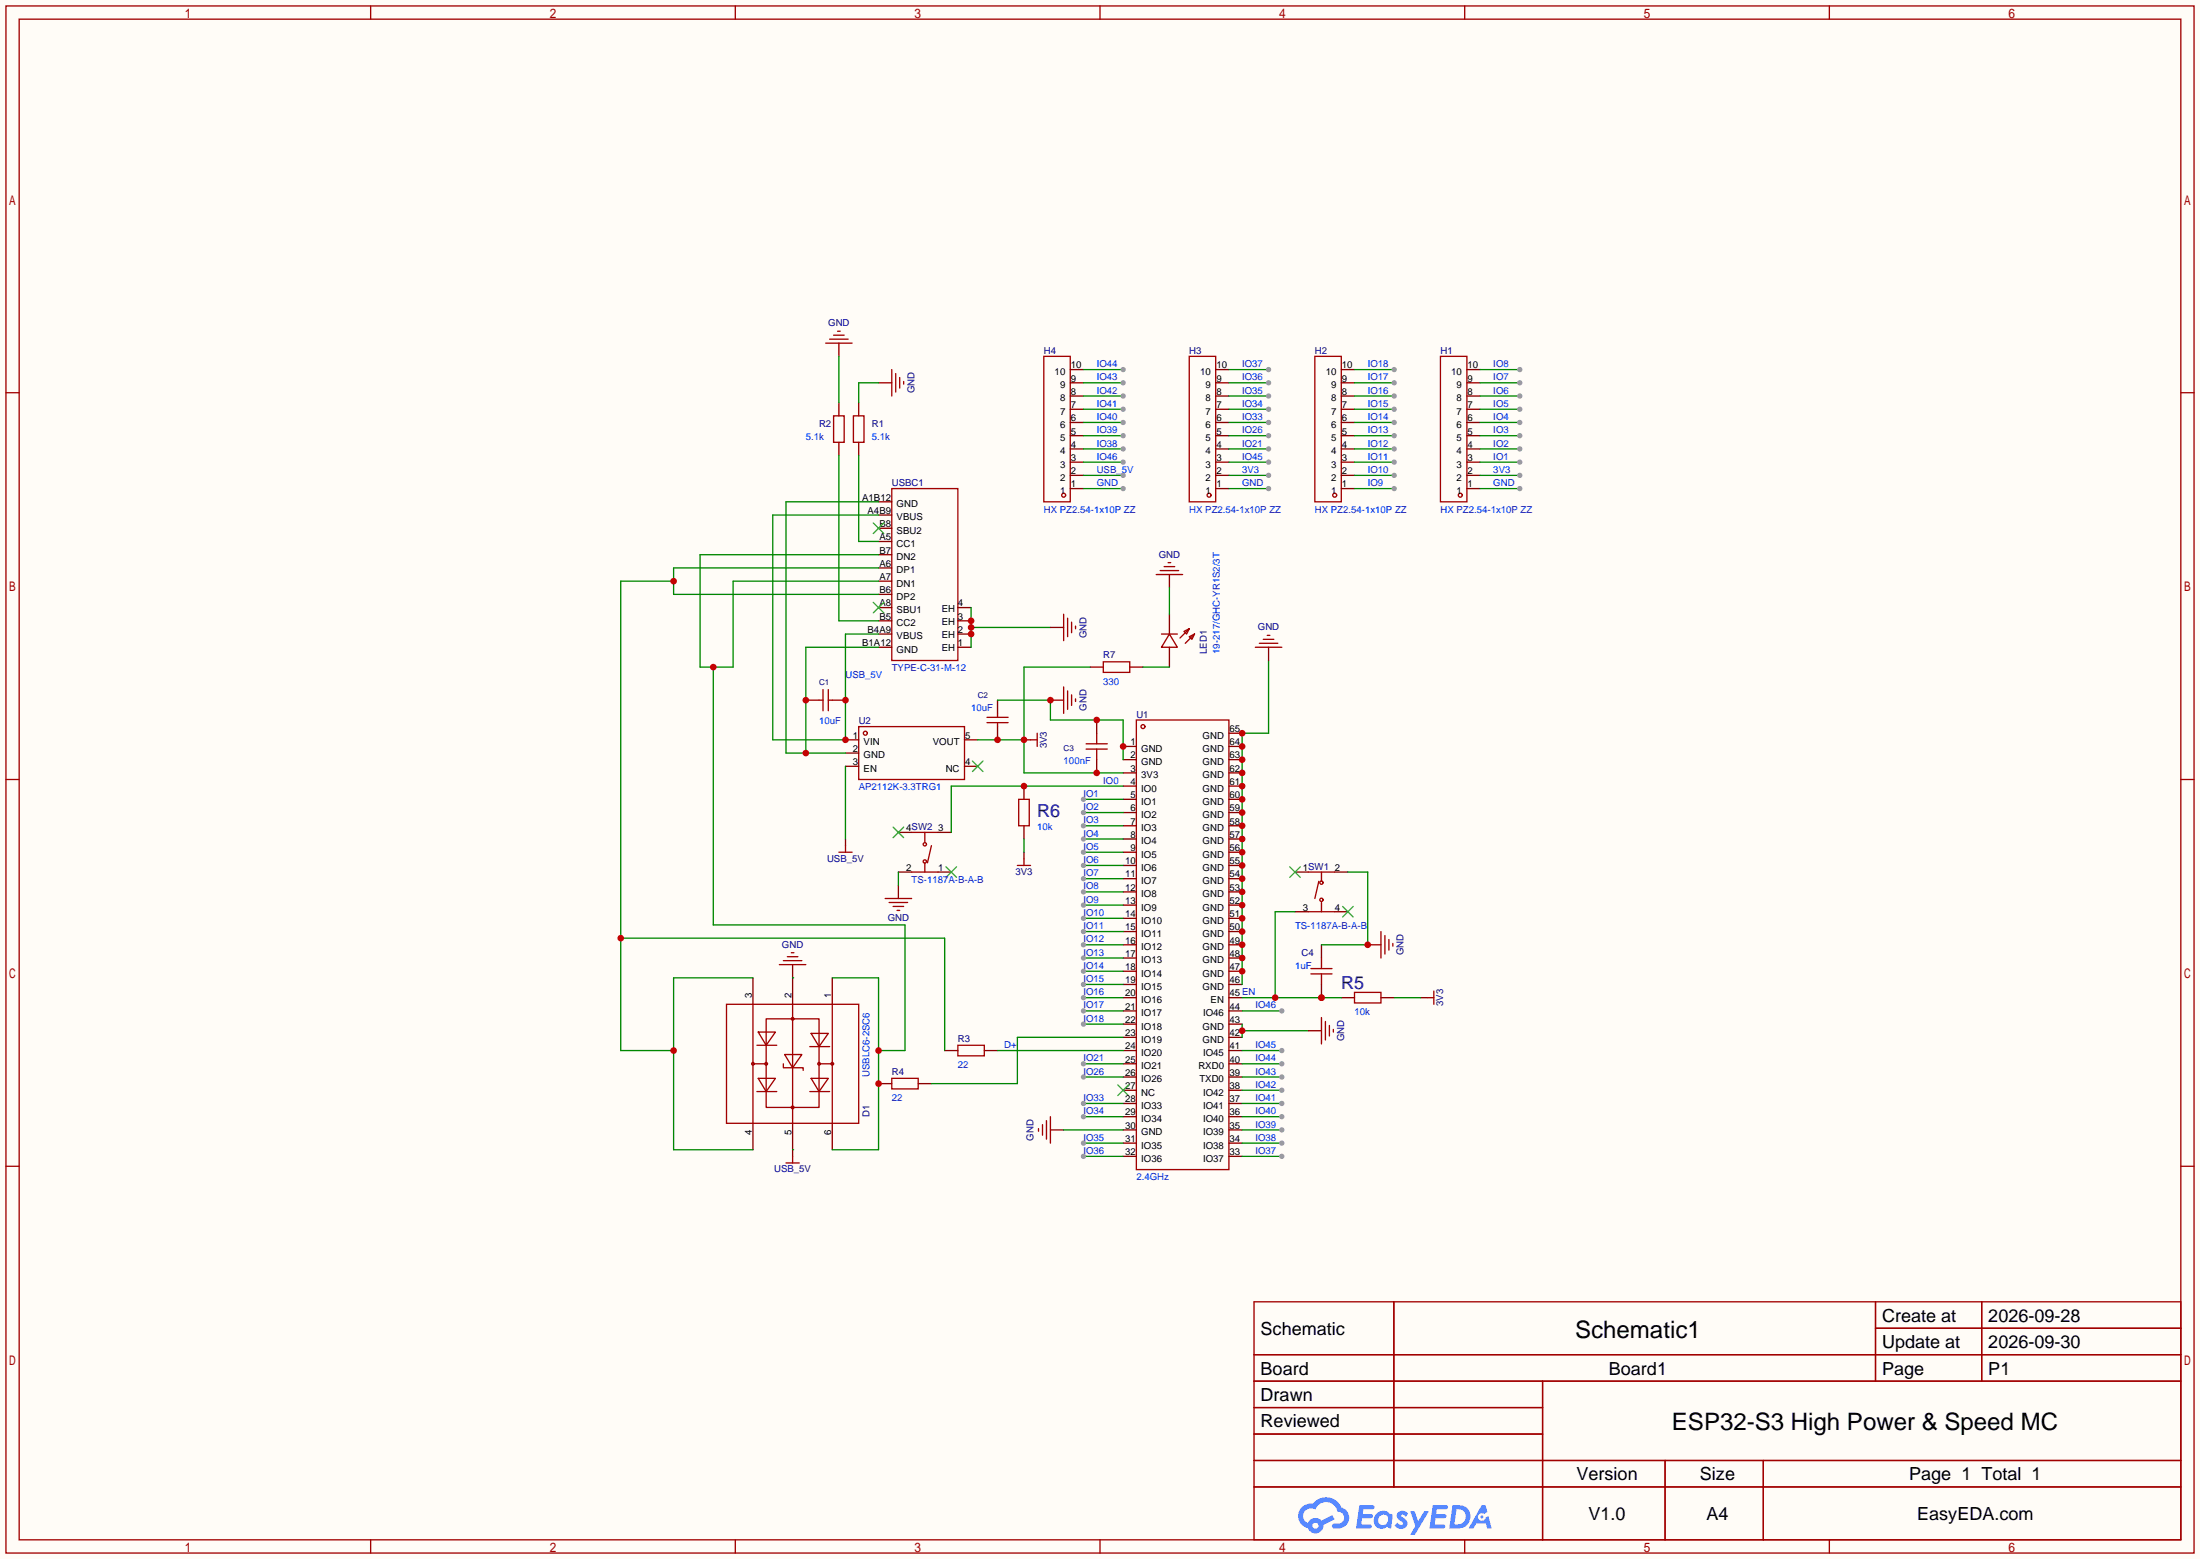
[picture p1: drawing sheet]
<svg xmlns="http://www.w3.org/2000/svg" width="423mm" height="299mm" viewBox="0 0 423 299" stroke-linecap="round" stroke-linejoin="round" font-family="sans-serif">
<path d="M0 0h422.7v299.5h-422.7z" fill="#fffcf7"/>
<g fill="none" stroke="#a10000" stroke-width=".25">
<path d="M1.1 1.1h420.4v297.2h-420.4zM3.7 3.7h415.3v292.1h-415.3zM71.2 1.1v2.6M141.3 1.1v2.6M211.3 1.1v2.6M281.4 1.1v2.6M351.5 1.1v2.6M1.1 75.4h2.6M419 75.4h2.5M1.1 149.7h2.6M419 149.7h2.5M1.1 224h2.6"/>
<path d="M419 224h2.5M240.9 250.1h178.1v45.7h-178.1zM267.8 250.1v35.5M360.3 250.1v15.2M360.3 255.1h58.7M380.7 250.1v15.2M240.9 260.2h178.1M240.9 265.3h178.1M240.9 270.4h55.5M240.9 275.5h55.5M296.4 265.3v30.5M71.2 295.8v2.5"/>
<path d="M141.3 295.8v2.5M211.3 295.8v2.5M240.9 280.5h178.1M240.9 285.6h178.1M281.4 295.8v2.5M319.9 280.5v15.3M338.8 280.5v15.3M351.5 295.8v2.5"/>
</g>
<g fill="#5487ff">
<path d="M268.7 290.5a1.3 1.3 0 0 1 1.8 .2l-.4 .7a.54 .54 0 0 0-.9-.3l.1 .2a1.58 1.58 0 0 1 1.1 1.6 1.43 1.43 0 0 1-2.5 .2l.5-.6a.64 .64 0 0 0 .5 .4 .64 .64 0 0 0 .7-.2l-.2-.3a1.35 1.35 0 0 1-.9-1.8z"/>
<path d="M270.9 290.3h.9l.6 1.9 1.2-1.9h.9l-2.7 4.5h-.9l1-1.7z"/>
<path d="M261.2 289.1h1.6a1.31 1.31 0 0 1 1.2 .2 .4 .4 0 0 1-.3 .6h-1.8l-.1 .9h1.6a.4 .4 0 0 1 .4 .5 .4 .4 0 0 1-.4 .3h-1.7l-.2 1.2h.8a1.23 1.23 0 0 1 1.2 .2 .39 .39 0 0 1-.3 .6h-2.7z"/>
<path d="M275.3 289.1h1.6a1.32 1.32 0 0 1 1.2 .2 .39 .39 0 0 1-.3 .6h-1.8l-.1 .9h1.6a.4 .4 0 0 1 .4 .5 .4 .4 0 0 1-.4 .3h-1.7l-.2 1.2h.8a1.23 1.23 0 0 1 1.2 .2 .39 .39 0 0 1-.3 .6h-2.7z"/>
<path d="M284.7 289.1h.7l.3 1.4-.6 .3a.75 .75 0 0 0-1.1 .3 .75 .75 0 0 0 .5 1.1 .75 .75 0 0 0 .9-.7l.5-.3 .7 2.4h-.9l-.2-1h-1.9l-.5 1h-.9z"/>
<path d="M279.1 289.1l-.7 4.5h1.5a2.27 2.27 0 0 0 2.6-2.3 2.27 2.27 0 0 0-2.7-2.2zM279.8 289.9a1.5 1.5 0 0 1 1.8 1.5 1.5 1.5 0 0 1-1.9 1.4h-.3z"/>
<path d="M264.5 290.7a1.6 1.6 0 0 0-.4 2.2 1.6 1.6 0 0 0 2.2 .5l.2-.2 .8 .4 .3-2.5-.2-.3h-.5a1.58 1.58 0 0 0-2.4-.1zM265.1 291.3a.99 .99 0 0 1 1.6 .3 .99 .99 0 0 1-.9 1.3 .94 .94 0 0 1-1-.5 .94 .94 0 0 1 .3-1.1z"/>
<path d="M250.1 289.5a2.37 2.37 0 0 0 1.2 4 1.54 1.54 0 0 0 1.7 1 1.54 1.54 0 0 0 1.3-1.6l2.1-1.1-.5-.8-2 1.1a1.57 1.57 0 0 0-2.6 .5 1.5 1.5 0 0 1-.8-2.1 1.5 1.5 0 0 1 2.2-.5 2.23 2.23 0 0 1 2.3-1.5 2.23 2.23 0 0 1 2 1.9 1.16 1.16 0 0 1 1.2 1 1.16 1.16 0 0 1-1.1 1.3h-.6a.47 .47 0 0 0-.6 .4 .47 .47 0 0 0 .4 .5 2.19 2.19 0 0 0 2.4-.8 2.19 2.19 0 0 0 .1-2.5l-1.1-.8a3.2 3.2 0 0 0-5.5-.7l-1.1 .1zM252.1 293.1a.6 .6 0 0 1 1.2 0 .6 .6 0 0 1-1.2 0z"/>
<circle cx="284.7" cy="291.4" r=".28"/>
</g>
<g fill="none" stroke="#a10000" stroke-width=".25">
<path d="M160.1 79.9h2.1v5.1h-2.1zM164 79.9h2v5.1h-2zM200.5 68.5h5.1v27.9h-5.1zM228.5 68.5h5.1v27.9h-5.1zM252.6 68.5h5.1v27.9h-5.1zM276.7 68.5h5.1v27.9h-5.1zM171.3 93.9h12.7v33h-12.7zM157.4 134.5h.7M158.1 132.5v4M159.1 132.5v4M159.1 134.5h.8M165 139.6h20.3v10.1h-20.3z"/>
<path d="M189.6 138.8h4.1M189.6 137.8h4.1M191.6 137v.8M191.6 138.8v.8M212 127.1h5v2.1h-5zM218.3 138.3h17.8v86.4h-17.8zM223.1 121.8h3.1M224.7 121.8l1.5 2.5h-3.1zM227.5 121.3l1-.5-.5 1zM228.5 122.3l1-.5-.5 1zM228.5 120.8l-1.8 1.8M229.5 121.8l-1.8 1.8"/>
<path d="M175.1 159.9h5.1M177.7 159.9v1.8M195.7 153.5h2v5.1h-2zM208.7 143.9h4M208.7 142.9h4M210.7 140.8v2.1M210.7 143.9v2M175.1 167.5h5.1M177.7 165.7v1.8M178.9 162.4l-.7 3.3M251.3 167.5h5.1M251.3 175.1h5.1"/>
<path d="M253.4 169.3l-.8 3.3M253.9 167.5v1.8M253.9 173.4v1.7M139.6 192.9h25.4v22.9h-25.4zM144.7 192.9v22.9M145.7 198.2h3.3l-1.8 2.6zM147.2 195.7h10.2v17h-10.2zM152.3 192.9v22.9M155.8 198.5h3.3l-1.7 2.5zM159.9 192.9v22.9M260.2 190.6h5.1v2.1h-5.1zM144.7 204.3h2.5"/>
<path d="M145.4 209.7h3.8M145.4 200.8h3.8M145.7 207.1h3.3l-1.8 2.6zM150.5 204.3v.8h3.8v.5M150.7 202.6h3.4l-1.8 2.5zM155.6 201h3.8M155.6 209.7h3.8M155.8 207.1h3.3l-1.7 2.6zM157.4 204.3h2.5M171.3 207.1h5.1v2.1h-5.1zM184 200.8h5.1v2h-5.1z"/>
<circle cx="204.3" cy="95.1" r=".38"/>
<circle cx="232.3" cy="95.1" r=".38"/>
<circle cx="256.4" cy="95.1" r=".38"/>
<circle cx="280.5" cy="95.1" r=".38"/>
<circle cx="219.6" cy="139.6" r=".38"/>
<circle cx="166.2" cy="140.8" r=".38"/>
<circle cx="177.7" cy="165.5" r=".32"/>
<circle cx="177.7" cy="162.2" r=".32"/>
<circle cx="253.9" cy="172.8" r=".32"/>
<circle cx="253.9" cy="169.5" r=".32"/>
<circle cx="152.3" cy="195.7" r=".25"/>
<circle cx="144.7" cy="204.3" r=".25"/>
<circle cx="147.2" cy="204.3" r=".25"/>
<circle cx="152.3" cy="212.7" r=".25"/>
<circle cx="157.4" cy="204.3" r=".25"/>
<circle cx="159.9" cy="204.3" r=".25"/>
</g>
<g fill="none" stroke="#870000" stroke-width=".25">
<path d="M161.2 77.3v2.6M165 77.3v2.6M205.6 78.6h2.6M205.6 76.1h2.6M205.6 73.5h2.6M205.6 71h2.6M233.6 78.6h2.5M233.6 76.1h2.5M233.6 73.5h2.5M233.6 71h2.5M257.7 78.6h2.5M257.7 76.1h2.5"/>
<path d="M257.7 73.5h2.5M257.7 71h2.5M281.8 78.6h2.6M281.8 76.1h2.6M281.8 73.5h2.6M281.8 71h2.6M161.2 85v2.5M165 85v2.5M168.8 96.4h2.5M168.8 98.9h2.5M205.6 93.9h2.6M205.6 91.3h2.6"/>
<path d="M205.6 88.8h2.6M205.6 86.2h2.6M205.6 83.7h2.6M205.6 81.2h2.6M233.6 93.9h2.5M233.6 91.3h2.5M233.6 88.8h2.5M233.6 86.2h2.5M233.6 83.7h2.5M233.6 81.2h2.5M257.7 93.9h2.5M257.7 91.3h2.5"/>
<path d="M257.7 88.8h2.5M257.7 86.2h2.5M257.7 83.7h2.5M257.7 81.2h2.5M281.8 93.9h2.6M281.8 91.3h2.6M281.8 88.8h2.6M281.8 86.2h2.6M281.8 83.7h2.6M281.8 81.2h2.6M168.8 101.5h2.5M168.8 104h2.5"/>
<path d="M168.8 106.6h2.5M168.8 109.1h2.5M168.8 111.6h2.5M168.8 114.2h2.5M168.8 116.7h2.5M168.8 119.3h2.5M184 116.7h2.6M184 119.3h2.6M224.7 118v3.8M154.8 134.5h2.6M159.9 134.5h2.5M168.8 121.8h2.5"/>
<path d="M168.8 124.3h2.5M184 121.8h2.6M184 124.3h2.6M191.6 134.5v2.5M191.6 139.6v2.5M209.4 128.1h2.6M210.7 138.3v2.5M217 128.1h2.6M224.7 124.3v3.8M162.4 142.1h2.6M162.4 144.7h2.6M162.4 147.2h2.6"/>
<path d="M172.6 159.9h2.5M180.2 159.9h2.6M185.3 142.1h2.5M185.3 147.2h2.5M196.7 151v2.5M196.7 158.6v2.6M210.7 145.9v2.6M215.8 143.4h2.5M215.8 145.9h2.5M215.8 148.5h2.5M215.8 151h2.5M215.8 153.5h2.5"/>
<path d="M215.8 156.1h2.5M215.8 158.6h2.5M236.1 143.4h2.5M236.1 145.9h2.5M236.1 148.5h2.5M236.1 151h2.5M236.1 153.5h2.5M236.1 156.1h2.5M236.1 158.6h2.5M236.1 140.8h2.5M172.6 167.5h2.5M180.2 167.5h2.6"/>
<path d="M215.8 161.2h2.5M215.8 163.7h2.5M215.8 166.2h2.5M215.8 168.8h2.5M215.8 171.3h2.5M215.8 173.9h2.5M215.8 176.4h2.5M215.8 178.9h2.5M236.1 161.2h2.5M236.1 163.7h2.5M236.1 166.2h2.5M236.1 168.8h2.5"/>
<path d="M236.1 171.3h2.5M236.1 173.9h2.5M236.1 176.4h2.5M236.1 178.9h2.5M248.8 167.5h2.5M248.8 175.1h2.5M256.4 167.5h2.6M256.4 175.1h2.6M144.7 187.8v5.1M152.3 187.8v5.1M159.9 187.8v5.1M215.8 181.5h2.5"/>
<path d="M215.8 184h2.5M215.8 186.6h2.5M215.8 189.1h2.5M215.8 191.6h2.5M215.8 194.2h2.5M215.8 196.7h2.5M215.8 199.3h2.5M236.1 181.5h2.5M236.1 184h2.5M236.1 186.6h2.5M236.1 189.1h2.5M236.1 191.6h2.5"/>
<path d="M236.1 194.2h2.5M236.1 196.7h2.5M236.1 199.3h2.5M257.7 191.6h2.5M265.3 191.6h2.5M144.7 215.8v5.1M152.3 215.8v5.1M159.9 215.8v5.1M168.8 208.2h2.5M176.4 208.2h2.5M181.5 201.8h2.5M189.1 201.8h2.5"/>
<path d="M215.8 201.8h2.5M215.8 204.3h2.5M215.8 206.9h2.5M215.8 209.4h2.5M215.8 212h2.5M215.8 214.5h2.5M215.8 217h2.5M215.8 219.6h2.5M236.1 201.8h2.5M236.1 204.3h2.5M236.1 206.9h2.5M236.1 209.4h2.5"/>
<path d="M236.1 212h2.5M236.1 214.5h2.5M236.1 217h2.5M236.1 219.6h2.5M215.8 222.1h2.5M236.1 222.1h2.5"/>
</g>
<g fill="none" stroke="#3c3" stroke-width=".25">
<path d="M167.8 100.5l2 2M167.8 115.7l2 2M169.8 100.5l-2 2M169.8 115.7l-2 2M171.6 158.9l2 2M173.6 158.9l-2 2M186.8 146.2l2 2M188.8 146.2l-2 2M181.7 166.5l2.1 2M183.8 166.5l-2.1 2M247.8 166.5l2 2M249.8 166.5l-2 2"/>
<path d="M257.9 174.1l2.1 2M260 174.1l-2.1 2M214.8 208.4l2 2M216.8 208.4l-2 2"/>
</g>
<path d="M168.8 98.9h-20.3v43.2h13.9v-20.3h6.4" fill="none" stroke="#008700" stroke-width=".25"/>
<g fill="#c00">
<circle cx="162.4" cy="142.1" r=".63"/>
<circle cx="162.4" cy="134.5" r=".63"/>
</g>
<path d="M168.8 96.4h-17.8v48.3h11.4M168.8 124.3h-14v20.4" fill="none" stroke="#008700" stroke-width=".25"/>
<g fill="#c00">
<circle cx="154.8" cy="144.7" r=".63"/>
<circle cx="154.8" cy="134.5" r=".63"/>
</g>
<path d="M161.2 68.5v8.8M168.8 73.5h-3.8v3.8M161.2 87.5v31.8h7.6M165 87.5v16.5h3.8M209.4 128.1h-12.7v20.4h19.1M162.4 147.2v14M187.8 142.1h8.9" fill="none" stroke="#008700" stroke-width=".25"/>
<path d="M161.2 65.9v2.6M168.8 73.5h2.5M196.7 142.1h1.3M162.4 161.2v1.2M196.7 163.7v1.3M272.9 191.6h1.3M152.3 220.9v1.2" fill="none" stroke="#870000" stroke-width=".25"/>
<g fill="none" stroke="#a10000" stroke-width=".25">
<path d="M158.6 65.9h5.1M159.4 65.2h3.5M160.1 64.4h2.1M160.9 63.6h.5M171.3 71v5.1M172.1 71.8v3.5M172.8 72.5v2M173.6 73.3v.5M198 142.1h1.3M199.3 140.8v2.6M161.2 163.7h2.5M162.4 162.4v1.3"/>
<path d="M195.5 166.2h2.5M196.7 165v1.2M274.2 191.6h1.3M275.5 190.4v2.5M151 223.4h2.5M152.3 222.1v1.3"/>
</g>
<g fill="#c00">
<circle cx="191.6" cy="142.1" r=".63"/>
<circle cx="196.7" cy="142.1" r=".63"/>
<circle cx="210.7" cy="148.5" r=".63"/>
</g>
<path d="M201.8 134.5h2.5" fill="none" stroke="#870000" stroke-width=".25"/>
<path d="M204.3 132v5M205.1 132.7v3.6M205.9 133.5v2M206.6 134.2v.5" fill="none" stroke="#a10000" stroke-width=".25"/>
<path d="M191.6 134.5h10.2v3.8h14v7.6" fill="none" stroke="#008700" stroke-width=".25"/>
<g fill="#c00">
<circle cx="201.8" cy="134.5" r=".63"/>
<circle cx="210.7" cy="138.3" r=".63"/>
<circle cx="215.8" cy="143.4" r=".63"/>
</g>
<path d="M186.6 116.7v7.6M186.6 120.5h15.2" fill="none" stroke="#008700" stroke-width=".25"/>
<g fill="#c00">
<circle cx="186.6" cy="121.8" r=".63"/>
<circle cx="186.6" cy="120.5" r=".63"/>
<circle cx="186.6" cy="119.3" r=".63"/>
</g>
<path d="M201.8 120.5h2.5" fill="none" stroke="#870000" stroke-width=".25"/>
<path d="M204.3 118v5.1M205.1 118.7v3.6M205.9 119.5v2M206.6 120.3v.5" fill="none" stroke="#a10000" stroke-width=".25"/>
<path d="M243.7 126.9v13.9h-5.1v48.3" fill="none" stroke="#008700" stroke-width=".25"/>
<g fill="#c00">
<circle cx="238.6" cy="186.6" r=".63"/>
<circle cx="238.6" cy="184" r=".63"/>
<circle cx="238.6" cy="181.5" r=".63"/>
<circle cx="238.6" cy="178.9" r=".63"/>
<circle cx="238.6" cy="176.4" r=".63"/>
<circle cx="238.6" cy="173.9" r=".63"/>
<circle cx="238.6" cy="171.3" r=".63"/>
<circle cx="238.6" cy="168.8" r=".63"/>
<circle cx="238.6" cy="166.2" r=".63"/>
<circle cx="238.6" cy="163.7" r=".63"/>
<circle cx="238.6" cy="161.2" r=".63"/>
<circle cx="238.6" cy="158.6" r=".63"/>
<circle cx="238.6" cy="156.1" r=".63"/>
<circle cx="238.6" cy="153.5" r=".63"/>
<circle cx="238.6" cy="151" r=".63"/>
<circle cx="238.6" cy="148.5" r=".63"/>
<circle cx="238.6" cy="145.9" r=".63"/>
<circle cx="238.6" cy="143.4" r=".63"/>
<circle cx="238.6" cy="140.8" r=".63"/>
</g>
<path d="M243.7 124.3v2.6M201.8 217h2.5" fill="none" stroke="#870000" stroke-width=".25"/>
<path d="M241.2 124.3h5.1M241.9 123.6h3.6M242.7 122.8h2M243.5 122h.5M199.5 216.8v.5M200.3 216v2.1M201 215.3v3.5M201.8 214.5v5.1" fill="none" stroke="#a10000" stroke-width=".25"/>
<path d="M238.6 196.7v2.6M238.6 198h12.7M204.3 217h11.5" fill="none" stroke="#008700" stroke-width=".25"/>
<circle cx="238.6" cy="198" r=".63" fill="#c00"/>
<path d="M251.3 198h2.6" fill="none" stroke="#870000" stroke-width=".25"/>
<path d="M253.9 195.5v5M254.6 196.2v3.6M255.4 197v2M256.2 197.7v.5" fill="none" stroke="#a10000" stroke-width=".25"/>
<path d="M248.8 175.1h-3.8v16.5M238.6 191.6h19.1" fill="none" stroke="#008700" stroke-width=".25"/>
<g fill="#c00">
<circle cx="245" cy="191.6" r=".63"/>
<circle cx="253.9" cy="191.6" r=".63"/>
</g>
<path d="M267.8 191.6h5.1" fill="none" stroke="#008700" stroke-width=".25"/>
<path d="M251.8 186.1h4.1M253.9 184v2.1M253.9 187.1v2" fill="none" stroke="#a10000" stroke-width=".25"/>
<path d="M253.9 181.5v2.5M253.9 189.1v2.5" fill="none" stroke="#870000" stroke-width=".25"/>
<circle cx="253.9" cy="191.6" r=".63" fill="#c00"/>
<path d="M265.3 178.9v5.1M266.1 179.7v3.6M251.8 187.1h4.1M266.8 180.5v2M267.6 181.2v.5" fill="none" stroke="#a10000" stroke-width=".25"/>
<path d="M262.8 181.5h2.5" fill="none" stroke="#870000" stroke-width=".25"/>
<path d="M259 167.5h3.8v14h-8.9" fill="none" stroke="#008700" stroke-width=".25"/>
<circle cx="262.8" cy="181.5" r=".63" fill="#c00"/>
<path d="M215.8 151h-33v8.9" fill="none" stroke="#008700" stroke-width=".25"/>
<circle cx="196.7" cy="151" r=".63" fill="#c00"/>
<path d="M129.4 111.6h-10.1v90.2h10.1M168.8 109.1h-39.4v5.1h39.4M172.6 167.5v2.6M196.7 161.2v2.5M119.3 180.2h62.2v21.6M144.7 187.8h-15.3v33.1h15.3M191.6 201.8h24.2" fill="none" stroke="#008700" stroke-width=".25"/>
<path d="M172.6 170.1v2.5M152.3 185.3v2.5" fill="none" stroke="#870000" stroke-width=".25"/>
<path d="M170.1 172.6h5M170.8 173.4h3.6M171.6 174.1h2M172.3 174.9h.5M149.7 185.3h5.1M150.5 184.5h3.6M151.3 183.8h2M152 183h.5" fill="none" stroke="#a10000" stroke-width=".25"/>
<g fill="#c00">
<circle cx="129.4" cy="111.6" r=".63"/>
<circle cx="119.3" cy="180.2" r=".63"/>
<circle cx="129.4" cy="201.8" r=".63"/>
</g>
<path d="M168.8 106.6h-34.3v21.5h6.3v-16.5h28M137 128.1v49.6h36.9v24.1h-5.1M159.9 187.8h8.9v33.1h-8.9" fill="none" stroke="#008700" stroke-width=".25"/>
<g fill="#c00">
<circle cx="137" cy="128.1" r=".63"/>
<circle cx="168.8" cy="201.8" r=".63"/>
<circle cx="168.8" cy="208.2" r=".63"/>
</g>
<path d="M284.4 93.9h7.6M224.7 112.9v5.1M219.6 128.1h5.1M152.3 187.8h.1M215.8 199.3h-20.3v8.9h-16.6M152.3 220.9h.1" fill="none" stroke="#008700" stroke-width=".25"/>
<path d="M224.7 110.4v2.5" fill="none" stroke="#870000" stroke-width=".25"/>
<path d="M222.1 110.4h5.1M222.9 109.6h3.5M223.6 108.8h2.1M224.4 108.1h.5" fill="none" stroke="#a10000" stroke-width=".25"/>
<circle cx="292" cy="93.9" r=".51" fill="#999"/>
<path d="M284.4 91.3h7.6" fill="none" stroke="#008700" stroke-width=".25"/>
<circle cx="292" cy="91.3" r=".51" fill="#999"/>
<path d="M284.4 88.8h7.6" fill="none" stroke="#008700" stroke-width=".25"/>
<circle cx="292" cy="88.8" r=".51" fill="#999"/>
<path d="M284.4 86.2h7.6" fill="none" stroke="#008700" stroke-width=".25"/>
<circle cx="292" cy="86.2" r=".51" fill="#999"/>
<path d="M284.4 83.7h7.6" fill="none" stroke="#008700" stroke-width=".25"/>
<circle cx="292" cy="83.7" r=".51" fill="#999"/>
<path d="M284.4 81.2h7.6" fill="none" stroke="#008700" stroke-width=".25"/>
<circle cx="292" cy="81.2" r=".51" fill="#999"/>
<path d="M284.4 78.6h7.6" fill="none" stroke="#008700" stroke-width=".25"/>
<circle cx="292" cy="78.6" r=".51" fill="#999"/>
<path d="M284.4 76.1h7.6" fill="none" stroke="#008700" stroke-width=".25"/>
<circle cx="292" cy="76.1" r=".51" fill="#999"/>
<path d="M284.4 73.5h7.6" fill="none" stroke="#008700" stroke-width=".25"/>
<circle cx="292" cy="73.5" r=".51" fill="#999"/>
<path d="M284.4 71h7.6" fill="none" stroke="#008700" stroke-width=".25"/>
<circle cx="292" cy="71" r=".51" fill="#999"/>
<path d="M260.2 93.9h7.6" fill="none" stroke="#008700" stroke-width=".25"/>
<circle cx="267.8" cy="93.9" r=".51" fill="#999"/>
<path d="M260.2 91.3h7.6" fill="none" stroke="#008700" stroke-width=".25"/>
<circle cx="267.8" cy="91.3" r=".51" fill="#999"/>
<path d="M260.2 88.8h7.6" fill="none" stroke="#008700" stroke-width=".25"/>
<circle cx="267.8" cy="88.8" r=".51" fill="#999"/>
<path d="M260.2 86.2h7.6" fill="none" stroke="#008700" stroke-width=".25"/>
<circle cx="267.8" cy="86.2" r=".51" fill="#999"/>
<path d="M260.2 83.7h7.6" fill="none" stroke="#008700" stroke-width=".25"/>
<circle cx="267.8" cy="83.7" r=".51" fill="#999"/>
<path d="M260.2 81.2h7.6" fill="none" stroke="#008700" stroke-width=".25"/>
<circle cx="267.8" cy="81.2" r=".51" fill="#999"/>
<path d="M260.2 78.6h7.6" fill="none" stroke="#008700" stroke-width=".25"/>
<circle cx="267.8" cy="78.6" r=".51" fill="#999"/>
<path d="M260.2 76.1h7.6" fill="none" stroke="#008700" stroke-width=".25"/>
<circle cx="267.8" cy="76.1" r=".51" fill="#999"/>
<path d="M260.2 73.5h7.6" fill="none" stroke="#008700" stroke-width=".25"/>
<circle cx="267.8" cy="73.5" r=".51" fill="#999"/>
<path d="M260.2 71h7.6" fill="none" stroke="#008700" stroke-width=".25"/>
<circle cx="267.8" cy="71" r=".51" fill="#999"/>
<path d="M236.1 93.9h7.6" fill="none" stroke="#008700" stroke-width=".25"/>
<circle cx="243.7" cy="93.9" r=".51" fill="#999"/>
<path d="M236.1 91.3h7.6" fill="none" stroke="#008700" stroke-width=".25"/>
<circle cx="243.7" cy="91.3" r=".51" fill="#999"/>
<path d="M236.1 88.8h7.6" fill="none" stroke="#008700" stroke-width=".25"/>
<circle cx="243.7" cy="88.8" r=".51" fill="#999"/>
<path d="M236.1 86.2h7.6" fill="none" stroke="#008700" stroke-width=".25"/>
<circle cx="243.7" cy="86.2" r=".51" fill="#999"/>
<path d="M236.1 83.7h7.6" fill="none" stroke="#008700" stroke-width=".25"/>
<circle cx="243.7" cy="83.7" r=".51" fill="#999"/>
<path d="M236.1 81.2h7.6" fill="none" stroke="#008700" stroke-width=".25"/>
<circle cx="243.7" cy="81.2" r=".51" fill="#999"/>
<path d="M236.1 78.6h7.6" fill="none" stroke="#008700" stroke-width=".25"/>
<circle cx="243.7" cy="78.6" r=".51" fill="#999"/>
<path d="M236.1 76.1h7.6" fill="none" stroke="#008700" stroke-width=".25"/>
<circle cx="243.7" cy="76.1" r=".51" fill="#999"/>
<path d="M236.1 73.5h7.6" fill="none" stroke="#008700" stroke-width=".25"/>
<circle cx="243.7" cy="73.5" r=".51" fill="#999"/>
<path d="M236.1 71h7.6" fill="none" stroke="#008700" stroke-width=".25"/>
<circle cx="243.7" cy="71" r=".51" fill="#999"/>
<path d="M208.2 93.9h7.6" fill="none" stroke="#008700" stroke-width=".25"/>
<circle cx="215.8" cy="93.9" r=".51" fill="#999"/>
<path d="M208.2 91.3h7.6" fill="none" stroke="#008700" stroke-width=".25"/>
<circle cx="215.8" cy="91.3" r=".51" fill="#999"/>
<path d="M208.2 88.8h7.6" fill="none" stroke="#008700" stroke-width=".25"/>
<circle cx="215.8" cy="88.8" r=".51" fill="#999"/>
<path d="M208.2 86.2h7.6" fill="none" stroke="#008700" stroke-width=".25"/>
<circle cx="215.8" cy="86.2" r=".51" fill="#999"/>
<path d="M208.2 83.7h7.6" fill="none" stroke="#008700" stroke-width=".25"/>
<circle cx="215.8" cy="83.7" r=".51" fill="#999"/>
<path d="M208.2 81.2h7.6" fill="none" stroke="#008700" stroke-width=".25"/>
<circle cx="215.8" cy="81.2" r=".51" fill="#999"/>
<path d="M208.2 78.6h7.6" fill="none" stroke="#008700" stroke-width=".25"/>
<circle cx="215.8" cy="78.6" r=".51" fill="#999"/>
<path d="M208.2 76.1h7.6" fill="none" stroke="#008700" stroke-width=".25"/>
<circle cx="215.8" cy="76.1" r=".51" fill="#999"/>
<path d="M208.2 73.5h7.6" fill="none" stroke="#008700" stroke-width=".25"/>
<circle cx="215.8" cy="73.5" r=".51" fill="#999"/>
<path d="M208.2 71h7.6" fill="none" stroke="#008700" stroke-width=".25"/>
<circle cx="215.8" cy="71" r=".51" fill="#999"/>
<path d="M208.2 153.5h7.6" fill="none" stroke="#008700" stroke-width=".25"/>
<circle cx="208.2" cy="153.5" r=".51" fill="#999"/>
<path d="M208.2 156.1h7.6" fill="none" stroke="#008700" stroke-width=".25"/>
<circle cx="208.2" cy="156.1" r=".51" fill="#999"/>
<path d="M208.2 158.6h7.6" fill="none" stroke="#008700" stroke-width=".25"/>
<circle cx="208.2" cy="158.6" r=".51" fill="#999"/>
<path d="M208.2 161.2h7.6" fill="none" stroke="#008700" stroke-width=".25"/>
<circle cx="208.2" cy="161.2" r=".51" fill="#999"/>
<path d="M208.2 163.7h7.6" fill="none" stroke="#008700" stroke-width=".25"/>
<circle cx="208.2" cy="163.7" r=".51" fill="#999"/>
<path d="M208.2 166.2h7.6" fill="none" stroke="#008700" stroke-width=".25"/>
<circle cx="208.2" cy="166.2" r=".51" fill="#999"/>
<path d="M208.2 168.8h7.6" fill="none" stroke="#008700" stroke-width=".25"/>
<circle cx="208.2" cy="168.8" r=".51" fill="#999"/>
<path d="M208.2 171.3h7.6" fill="none" stroke="#008700" stroke-width=".25"/>
<circle cx="208.2" cy="171.3" r=".51" fill="#999"/>
<path d="M208.2 173.9h7.6" fill="none" stroke="#008700" stroke-width=".25"/>
<circle cx="208.2" cy="173.9" r=".51" fill="#999"/>
<path d="M208.2 176.4h7.6" fill="none" stroke="#008700" stroke-width=".25"/>
<circle cx="208.2" cy="176.4" r=".51" fill="#999"/>
<path d="M208.2 178.9h7.6" fill="none" stroke="#008700" stroke-width=".25"/>
<circle cx="208.2" cy="178.9" r=".51" fill="#999"/>
<path d="M208.2 181.5h7.6" fill="none" stroke="#008700" stroke-width=".25"/>
<circle cx="208.2" cy="181.5" r=".51" fill="#999"/>
<path d="M208.2 184h7.6" fill="none" stroke="#008700" stroke-width=".25"/>
<circle cx="208.2" cy="184" r=".51" fill="#999"/>
<path d="M208.2 186.6h7.6" fill="none" stroke="#008700" stroke-width=".25"/>
<circle cx="208.2" cy="186.6" r=".51" fill="#999"/>
<path d="M208.2 189.1h7.6" fill="none" stroke="#008700" stroke-width=".25"/>
<circle cx="208.2" cy="189.1" r=".51" fill="#999"/>
<path d="M208.2 191.6h7.6" fill="none" stroke="#008700" stroke-width=".25"/>
<circle cx="208.2" cy="191.6" r=".51" fill="#999"/>
<path d="M208.2 194.2h7.6" fill="none" stroke="#008700" stroke-width=".25"/>
<circle cx="208.2" cy="194.2" r=".51" fill="#999"/>
<path d="M208.2 196.7h7.6" fill="none" stroke="#008700" stroke-width=".25"/>
<circle cx="208.2" cy="196.7" r=".51" fill="#999"/>
<path d="M208.2 204.3h7.6" fill="none" stroke="#008700" stroke-width=".25"/>
<circle cx="208.2" cy="204.3" r=".51" fill="#999"/>
<path d="M208.2 206.9h7.6" fill="none" stroke="#008700" stroke-width=".25"/>
<circle cx="208.2" cy="206.9" r=".51" fill="#999"/>
<path d="M208.2 212h7.6" fill="none" stroke="#008700" stroke-width=".25"/>
<circle cx="208.2" cy="212" r=".51" fill="#999"/>
<path d="M208.2 214.5h7.6" fill="none" stroke="#008700" stroke-width=".25"/>
<circle cx="208.2" cy="214.5" r=".51" fill="#999"/>
<path d="M208.2 219.6h7.6" fill="none" stroke="#008700" stroke-width=".25"/>
<circle cx="208.2" cy="219.6" r=".51" fill="#999"/>
<path d="M208.2 222.1h7.6" fill="none" stroke="#008700" stroke-width=".25"/>
<circle cx="208.2" cy="222.1" r=".51" fill="#999"/>
<path d="M238.6 222.1h7.7" fill="none" stroke="#008700" stroke-width=".25"/>
<circle cx="246.3" cy="222.1" r=".51" fill="#999"/>
<path d="M238.6 219.6h7.7" fill="none" stroke="#008700" stroke-width=".25"/>
<circle cx="246.3" cy="219.6" r=".51" fill="#999"/>
<path d="M238.6 217h7.7" fill="none" stroke="#008700" stroke-width=".25"/>
<circle cx="246.3" cy="217" r=".51" fill="#999"/>
<path d="M238.6 214.5h7.7" fill="none" stroke="#008700" stroke-width=".25"/>
<circle cx="246.3" cy="214.5" r=".51" fill="#999"/>
<path d="M238.6 212h7.7" fill="none" stroke="#008700" stroke-width=".25"/>
<circle cx="246.3" cy="212" r=".51" fill="#999"/>
<path d="M238.6 209.4h7.7" fill="none" stroke="#008700" stroke-width=".25"/>
<circle cx="246.3" cy="209.4" r=".51" fill="#999"/>
<path d="M238.6 206.9h7.7" fill="none" stroke="#008700" stroke-width=".25"/>
<circle cx="246.3" cy="206.9" r=".51" fill="#999"/>
<path d="M238.6 204.3h7.7" fill="none" stroke="#008700" stroke-width=".25"/>
<circle cx="246.3" cy="204.3" r=".51" fill="#999"/>
<path d="M238.6 201.8h7.7" fill="none" stroke="#008700" stroke-width=".25"/>
<circle cx="246.3" cy="201.8" r=".51" fill="#999"/>
<path d="M238.6 194.2h7.7" fill="none" stroke="#008700" stroke-width=".25"/>
<circle cx="246.3" cy="194.2" r=".51" fill="#999"/>
<g font-size="4.6">
<text x="302.6" y="257">Schematic1</text>
<text x="321.2" y="274.8">ESP32-S3 High Power &amp; Speed MC</text>
</g>
<g font-size="3.5" fill="#000080">
<text x="199.3" y="156.9">R6</text>
<text x="257.7" y="189.9">R5</text>
</g>
<g font-size="3.5">
<text x="242.2" y="256.4">Schematic</text>
<text x="361.6" y="253.9">Create at</text>
<text x="382" y="253.9">2026-09-28</text>
<text x="361.6" y="259">Update at</text>
<text x="382" y="259">2026-09-30</text>
<text x="242.2" y="264">Board</text>
<text x="242.2" y="269.1">Drawn</text>
<text x="309.1" y="264">Board1</text>
<text x="361.6" y="264">Page</text>
<text x="382" y="264">P1</text>
<text x="242.2" y="274.2">Reviewed</text>
<text x="302.9" y="284.4">Version</text>
<text x="326.6" y="284.4">Size</text>
<text x="366.8" y="284.4">Page 1 Total 1</text>
<text x="305.2" y="292">V1.0</text>
<text x="327.8" y="292">A4</text>
<text x="368.3" y="292">EasyEDA.com</text>
</g>
<g font-size="1.8" fill="#000080">
<text x="159.1" y="62.7">GND</text>
<text x="200.5" y="68">H4</text>
<text x="228.5" y="68">H3</text>
<text x="252.6" y="68">H2</text>
<text x="276.7" y="68">H1</text>
<text x="175.7" y="75.6" transform="rotate(-90 175.7 75.6)">GND</text>
<text x="157.4" y="82">R2</text>
<text x="167.5" y="82">R1</text>
<text x="171.3" y="93.4">USBC1</text>
<text x="222.6" y="107.1">GND</text>
<text x="208.7" y="122.6" transform="rotate(-90 208.7 122.6)">GND</text>
<text x="231.8" y="125.6" transform="rotate(-90 231.8 125.6)">LED1</text>
<text x="241.7" y="121.1">GND</text>
<text x="212" y="126.4">R7</text>
<text x="208.7" y="136.5" transform="rotate(-90 208.7 136.5)">GND</text>
<text x="218.3" y="137.8">U1</text>
<text x="165" y="139.1">U2</text>
<text x="201.1" y="143.8" transform="rotate(-90 201.1 143.8)">3V3</text>
<text x="158.9" y="165.5">USB_5V</text>
<text x="195.1" y="168.1">3V3</text>
<text x="170.5" y="177">GND</text>
<text x="150.2" y="182">GND</text>
<text x="250.1" y="183.6">C4</text>
<text x="269.7" y="183.5" transform="rotate(-90 269.7 183.5)">GND</text>
<text x="277.3" y="193.3" transform="rotate(-90 277.3 193.3)">3V3</text>
<text x="184" y="200.1">R3</text>
<text x="258.2" y="200" transform="rotate(-90 258.2 200)">GND</text>
<text x="171.3" y="206.4">R4</text>
<text x="167.1" y="214.5" transform="rotate(-90 167.1 214.5)">D1</text>
<text x="198.5" y="219.1" transform="rotate(-90 198.5 219.1)">GND</text>
<text x="148.7" y="225.2">USB_5V</text>
</g>
<g font-size="1.8">
<text x="205.7" y="70.8">10</text>
<text x="233.7" y="70.8">10</text>
<text x="257.8" y="70.8">10</text>
<text x="281.9" y="70.8">10</text>
<text x="202.6" y="72">10</text>
<text x="203.6" y="77.1">8</text>
<text x="203.6" y="74.6">9</text>
<text x="205.7" y="75.8">8</text>
<text x="205.7" y="73.3">9</text>
<text x="230.6" y="72">10</text>
<text x="231.6" y="77.1">8</text>
<text x="231.6" y="74.6">9</text>
<text x="233.7" y="75.8">8</text>
<text x="233.7" y="73.3">9</text>
<text x="254.7" y="72">10</text>
<text x="255.7" y="77.1">8</text>
<text x="255.7" y="74.6">9</text>
<text x="257.8" y="75.8">8</text>
<text x="257.8" y="73.3">9</text>
<text x="278.8" y="72">10</text>
<text x="279.8" y="77.1">8</text>
<text x="279.8" y="74.6">9</text>
<text x="281.9" y="75.8">8</text>
<text x="281.9" y="73.3">9</text>
<text x="203.6" y="82.2">6</text>
<text x="203.6" y="79.7">7</text>
<text x="205.7" y="83.5">5</text>
<text x="205.7" y="80.9">6</text>
<text x="205.7" y="78.4">7</text>
<text x="231.6" y="82.2">6</text>
<text x="231.6" y="79.7">7</text>
<text x="233.7" y="83.5">5</text>
<text x="233.7" y="80.9">6</text>
<text x="233.7" y="78.4">7</text>
<text x="255.7" y="82.2">6</text>
<text x="255.7" y="79.7">7</text>
<text x="257.8" y="83.5">5</text>
<text x="257.8" y="80.9">6</text>
<text x="257.8" y="78.4">7</text>
<text x="279.8" y="82.2">6</text>
<text x="279.8" y="79.7">7</text>
<text x="281.9" y="83.5">5</text>
<text x="281.9" y="80.9">6</text>
<text x="281.9" y="78.4">7</text>
<text x="203.6" y="89.8">3</text>
<text x="203.6" y="87.3">4</text>
<text x="203.6" y="84.7">5</text>
<text x="205.7" y="88.5">3</text>
<text x="205.7" y="86">4</text>
<text x="231.6" y="89.8">3</text>
<text x="231.6" y="87.3">4</text>
<text x="231.6" y="84.7">5</text>
<text x="233.7" y="88.5">3</text>
<text x="233.7" y="86">4</text>
<text x="255.7" y="89.8">3</text>
<text x="255.7" y="87.3">4</text>
<text x="255.7" y="84.7">5</text>
<text x="257.8" y="88.5">3</text>
<text x="257.8" y="86">4</text>
<text x="279.8" y="89.8">3</text>
<text x="279.8" y="87.3">4</text>
<text x="279.8" y="84.7">5</text>
<text x="281.9" y="88.5">3</text>
<text x="281.9" y="86">4</text>
<text x="203.6" y="94.9">1</text>
<text x="203.6" y="92.4">2</text>
<text x="205.7" y="93.6">1</text>
<text x="205.7" y="91.1">2</text>
<text x="231.6" y="94.9">1</text>
<text x="231.6" y="92.4">2</text>
<text x="233.7" y="93.6">1</text>
<text x="233.7" y="91.1">2</text>
<text x="255.7" y="94.9">1</text>
<text x="255.7" y="92.4">2</text>
<text x="257.8" y="93.6">1</text>
<text x="257.8" y="91.1">2</text>
<text x="279.8" y="94.9">1</text>
<text x="279.8" y="92.4">2</text>
<text x="281.9" y="93.6">1</text>
<text x="281.9" y="91.1">2</text>
<text x="165.7" y="96.2">A1B12</text>
<text x="166.7" y="98.7">A4B9</text>
<text x="168.9" y="101.2">B8</text>
<text x="172.3" y="97.4">GND</text>
<text x="172.3" y="100">VBUS</text>
<text x="168.9" y="103.8">A5</text>
<text x="168.9" y="106.3">B7</text>
<text x="172.3" y="102.5">SBU2</text>
<text x="172.3" y="105.1">CC1</text>
<text x="172.3" y="107.6">DN2</text>
<text x="168.9" y="108.9">A6</text>
<text x="168.9" y="111.4">A7</text>
<text x="168.9" y="113.9">B6</text>
<text x="172.3" y="110.1">DP1</text>
<text x="172.3" y="112.7">DN1</text>
<text x="168.9" y="116.5">A8</text>
<text x="168.9" y="119">B5</text>
<text x="172.3" y="115.2">DP2</text>
<text x="172.3" y="117.8">SBU1</text>
<text x="181" y="117.5">EH</text>
<text x="184" y="116.5">4</text>
<text x="184" y="119">3</text>
<text x="165.7" y="124.1">B1A12</text>
<text x="166.7" y="121.6">B4A9</text>
<text x="172.3" y="120.3">CC2</text>
<text x="172.3" y="122.8">VBUS</text>
<text x="172.3" y="125.4">GND</text>
<text x="181" y="120">EH</text>
<text x="181" y="122.6">EH</text>
<text x="181" y="125.1">EH</text>
<text x="184" y="121.6">2</text>
<text x="184" y="124.1">1</text>
<text x="163.8" y="141.9">1</text>
<text x="165.9" y="143.2">VIN</text>
<text x="179.2" y="143.2">VOUT</text>
<text x="185.4" y="141.9">5</text>
<text x="217.2" y="143.2">1</text>
<text x="231" y="141.9">GND</text>
<text x="236.2" y="143.2">64</text>
<text x="236.2" y="140.6">65</text>
<text x="163.8" y="144.4">2</text>
<text x="163.8" y="147">3</text>
<text x="165.9" y="145.7">GND</text>
<text x="165.9" y="148.2">EN</text>
<text x="181.7" y="148.2">NC</text>
<text x="185.4" y="147">4</text>
<text x="217.2" y="145.7">2</text>
<text x="217.2" y="148.2">3</text>
<text x="219.3" y="144.4">GND</text>
<text x="219.3" y="147">GND</text>
<text x="219.3" y="149.5">3V3</text>
<text x="231" y="149.5">GND</text>
<text x="231" y="147">GND</text>
<text x="231" y="144.4">GND</text>
<text x="236.2" y="148.2">62</text>
<text x="236.2" y="145.7">63</text>
<text x="217.2" y="150.8">4</text>
<text x="217.2" y="153.3">5</text>
<text x="217.2" y="155.9">6</text>
<text x="219.3" y="152">IO0</text>
<text x="219.3" y="154.6">IO1</text>
<text x="231" y="154.6">GND</text>
<text x="231" y="152">GND</text>
<text x="236.2" y="155.9">59</text>
<text x="236.2" y="153.3">60</text>
<text x="236.2" y="150.8">61</text>
<text x="174.1" y="159.7">4SW2</text>
<text x="180.2" y="159.7">3</text>
<text x="217.2" y="158.4">7</text>
<text x="217.2" y="160.9">8</text>
<text x="219.3" y="157.1">IO2</text>
<text x="219.3" y="159.7">IO3</text>
<text x="231" y="159.7">GND</text>
<text x="231" y="157.1">GND</text>
<text x="236.2" y="160.9">57</text>
<text x="236.2" y="158.4">58</text>
<text x="174.1" y="167.3">2</text>
<text x="180.2" y="167.3">1</text>
<text x="216.1" y="166">10</text>
<text x="217.2" y="163.5">9</text>
<text x="219.3" y="162.2">IO4</text>
<text x="219.3" y="164.7">IO5</text>
<text x="219.3" y="167.3">IO6</text>
<text x="231" y="167.3">GND</text>
<text x="231" y="164.7">GND</text>
<text x="231" y="162.2">GND</text>
<text x="236.2" y="166">55</text>
<text x="236.2" y="163.5">56</text>
<text x="250.3" y="167.3">1SW1</text>
<text x="256.4" y="167.3">2</text>
<text x="216.1" y="168.6">11</text>
<text x="216.1" y="171.1">12</text>
<text x="216.1" y="173.6">13</text>
<text x="219.3" y="169.8">IO7</text>
<text x="219.3" y="172.4">IO8</text>
<text x="231" y="172.4">GND</text>
<text x="231" y="169.8">GND</text>
<text x="236.2" y="173.6">52</text>
<text x="236.2" y="171.1">53</text>
<text x="236.2" y="168.6">54</text>
<text x="216.1" y="176.2">14</text>
<text x="216.1" y="178.7">15</text>
<text x="219.3" y="174.9">IO9</text>
<text x="219.3" y="177.4">IO10</text>
<text x="219.3" y="180">IO11</text>
<text x="231" y="180">GND</text>
<text x="231" y="177.4">GND</text>
<text x="231" y="174.9">GND</text>
<text x="236.2" y="178.7">50</text>
<text x="236.2" y="176.2">51</text>
<text x="250.3" y="174.9">3</text>
<text x="256.4" y="174.9">4</text>
<text x="216.1" y="181.3">16</text>
<text x="216.1" y="183.8">17</text>
<text x="219.3" y="182.5">IO12</text>
<text x="219.3" y="185.1">IO13</text>
<text x="231" y="185.1">GND</text>
<text x="231" y="182.5">GND</text>
<text x="236.2" y="183.8">48</text>
<text x="236.2" y="181.3">49</text>
<text x="144.4" y="191.6" transform="rotate(-90 144.4 191.6)">3</text>
<text x="152" y="191.6" transform="rotate(-90 152 191.6)">2</text>
<text x="159.7" y="191.6" transform="rotate(-90 159.7 191.6)">1</text>
<text x="216.1" y="186.3">18</text>
<text x="216.1" y="188.9">19</text>
<text x="216.1" y="191.4">20</text>
<text x="219.3" y="187.6">IO14</text>
<text x="219.3" y="190.1">IO15</text>
<text x="231" y="190.1">GND</text>
<text x="231" y="187.6">GND</text>
<text x="236.2" y="191.4">45 EN</text>
<text x="236.2" y="188.9">46</text>
<text x="236.2" y="186.3">47</text>
<text x="216.1" y="194">21</text>
<text x="216.1" y="196.5">22</text>
<text x="219.3" y="192.7">IO16</text>
<text x="219.3" y="195.2">IO17</text>
<text x="219.3" y="197.8">IO18</text>
<text x="231" y="197.8">GND</text>
<text x="231.1" y="195.2">IO46</text>
<text x="232.6" y="192.7">EN</text>
<text x="236.2" y="196.5">43</text>
<text x="236.2" y="194">44</text>
<text x="216.1" y="199">23</text>
<text x="216.1" y="201.6">24</text>
<text x="219.3" y="200.3">IO19</text>
<text x="219.3" y="202.8">IO20</text>
<text x="231" y="200.3">GND</text>
<text x="231.1" y="202.8">IO45</text>
<text x="236.2" y="201.6">41</text>
<text x="236.2" y="199">42</text>
<text x="216.1" y="204.1">25</text>
<text x="216.1" y="206.7">26</text>
<text x="216.1" y="209.2">27</text>
<text x="219.3" y="205.4">IO21</text>
<text x="219.3" y="207.9">IO26</text>
<text x="230.2" y="205.4">RXD0</text>
<text x="230.4" y="207.9">TXD0</text>
<text x="236.2" y="209.2">38</text>
<text x="236.2" y="206.7">39</text>
<text x="236.2" y="204.1">40</text>
<text x="216.1" y="211.7">28</text>
<text x="216.1" y="214.3">29</text>
<text x="219.3" y="210.5">NC</text>
<text x="219.3" y="213">IO33</text>
<text x="219.3" y="215.5">IO34</text>
<text x="231.1" y="215.5">IO40</text>
<text x="231.1" y="213">IO41</text>
<text x="231.1" y="210.5">IO42</text>
<text x="236.2" y="214.3">36</text>
<text x="236.2" y="211.7">37</text>
<text x="144.4" y="218.1" transform="rotate(-90 144.4 218.1)">4</text>
<text x="152" y="218.1" transform="rotate(-90 152 218.1)">5</text>
<text x="159.7" y="218.1" transform="rotate(-90 159.7 218.1)">6</text>
<text x="216.1" y="216.8">30</text>
<text x="216.1" y="219.4">31</text>
<text x="216.1" y="221.9">32</text>
<text x="219.3" y="218.1">GND</text>
<text x="219.3" y="220.6">IO35</text>
<text x="231.1" y="220.6">IO38</text>
<text x="231.1" y="218.1">IO39</text>
<text x="236.2" y="221.9">33</text>
<text x="236.2" y="219.4">34</text>
<text x="236.2" y="216.8">35</text>
<text x="219.3" y="223.2">IO36</text>
<text x="231.1" y="223.2">IO37</text>
</g>
<g font-size="1.8" fill="#00f">
<text x="210.7" y="70.5">IO44</text>
<text x="238.6" y="70.5">IO37</text>
<text x="262.8" y="70.5">IO18</text>
<text x="286.9" y="70.5">IO8</text>
<text x="210.7" y="75.6">IO42</text>
<text x="210.7" y="73.1">IO43</text>
<text x="238.6" y="75.6">IO35</text>
<text x="238.6" y="73.1">IO36</text>
<text x="262.8" y="75.6">IO16</text>
<text x="262.8" y="73.1">IO17</text>
<text x="286.9" y="75.6">IO6</text>
<text x="286.9" y="73.1">IO7</text>
<text x="210.7" y="83.2">IO39</text>
<text x="210.7" y="80.7">IO40</text>
<text x="210.7" y="78.2">IO41</text>
<text x="238.6" y="83.2">IO26</text>
<text x="238.6" y="80.7">IO33</text>
<text x="238.6" y="78.2">IO34</text>
<text x="262.8" y="83.2">IO13</text>
<text x="262.8" y="80.7">IO14</text>
<text x="262.8" y="78.2">IO15</text>
<text x="286.9" y="83.2">IO3</text>
<text x="286.9" y="80.7">IO4</text>
<text x="286.9" y="78.2">IO5</text>
<text x="154.8" y="84.5">5.1k</text>
<text x="167.5" y="84.5">5.1k</text>
<text x="210.7" y="88.3">IO46</text>
<text x="210.7" y="85.8">IO38</text>
<text x="238.6" y="88.3">IO45</text>
<text x="238.6" y="85.8">IO21</text>
<text x="262.8" y="88.3">IO11</text>
<text x="262.8" y="85.8">IO12</text>
<text x="286.9" y="88.3">IO1</text>
<text x="286.9" y="85.8">IO2</text>
<text x="210.7" y="93.4">GND</text>
<text x="210.7" y="90.9">USB_5V</text>
<text x="238.6" y="93.4">GND</text>
<text x="238.6" y="90.9">3V3</text>
<text x="262.8" y="93.4">IO9</text>
<text x="262.8" y="90.9">IO10</text>
<text x="286.9" y="93.4">GND</text>
<text x="286.9" y="90.9">3V3</text>
<text x="200.5" y="98.5">HX PZ2.54-1x10P ZZ</text>
<text x="228.5" y="98.5">HX PZ2.54-1x10P ZZ</text>
<text x="252.6" y="98.5">HX PZ2.54-1x10P ZZ</text>
<text x="276.7" y="98.5">HX PZ2.54-1x10P ZZ</text>
<text x="234.4" y="125.6" transform="rotate(-90 234.4 125.6)">19-217/GHC-YR1S2/3T</text>
<text x="162.4" y="130.2">USB_5V</text>
<text x="171.3" y="129">TYPE-C-31-M-12</text>
<text x="212" y="131.5">330</text>
<text x="186.6" y="136.6">10uF</text>
<text x="157.4" y="139.1">10uF</text>
<text x="204.3" y="146.7">100nF</text>
<text x="165" y="151.8">AP2112K-3.3TRG1</text>
<text x="208.2" y="153.1">IO1</text>
<text x="208.2" y="155.6">IO2</text>
<text x="212" y="150.5">IO0</text>
<text x="199.3" y="159.4">10k</text>
<text x="208.2" y="158.2">IO3</text>
<text x="208.2" y="160.7">IO4</text>
<text x="208.2" y="163.2">IO5</text>
<text x="208.2" y="165.8">IO6</text>
<text x="175.1" y="169.6">TS-1187A-B-A-B</text>
<text x="208.2" y="168.3">IO7</text>
<text x="208.2" y="170.9">IO8</text>
<text x="208.2" y="173.4">IO9</text>
<text x="208.2" y="175.9">IO10</text>
<text x="208.2" y="178.5">IO11</text>
<text x="248.8" y="178.5">TS-1187A-B-A-B</text>
<text x="208.2" y="181">IO12</text>
<text x="208.2" y="183.6">IO13</text>
<text x="208.2" y="186.1">IO14</text>
<text x="208.2" y="188.6">IO15</text>
<text x="208.2" y="191.2">IO16</text>
<text x="248.8" y="186.1">1uF</text>
<text x="208.2" y="193.7">IO17</text>
<text x="208.2" y="196.3">IO18</text>
<text x="241.2" y="193.7">IO46</text>
<text x="260.2" y="195">10k</text>
<text x="192.9" y="201.3">D+</text>
<text x="208.2" y="203.9">IO21</text>
<text x="241.2" y="203.9">IO44</text>
<text x="241.2" y="201.3">IO45</text>
<text x="167.1" y="206.9" transform="rotate(-90 167.1 206.9)">USBLC6-2SC6</text>
<text x="184" y="205.2">22</text>
<text x="208.2" y="206.4">IO26</text>
<text x="241.2" y="209">IO42</text>
<text x="241.2" y="206.4">IO43</text>
<text x="171.3" y="211.5">22</text>
<text x="208.2" y="211.5">IO33</text>
<text x="208.2" y="214">IO34</text>
<text x="241.2" y="214">IO40</text>
<text x="241.2" y="211.5">IO41</text>
<text x="208.2" y="219.1">IO35</text>
<text x="208.2" y="221.7">IO36</text>
<text x="241.2" y="221.7">IO37</text>
<text x="241.2" y="219.1">IO38</text>
<text x="241.2" y="216.6">IO39</text>
<text x="218.3" y="226.7">2.4GHz</text>
</g>
<g font-size="1.6" fill="#000080">
<text x="157.4" y="131.5">C1</text>
<text x="187.8" y="134">C2</text>
<text x="204.3" y="144.2">C3</text>
</g>
</svg>
